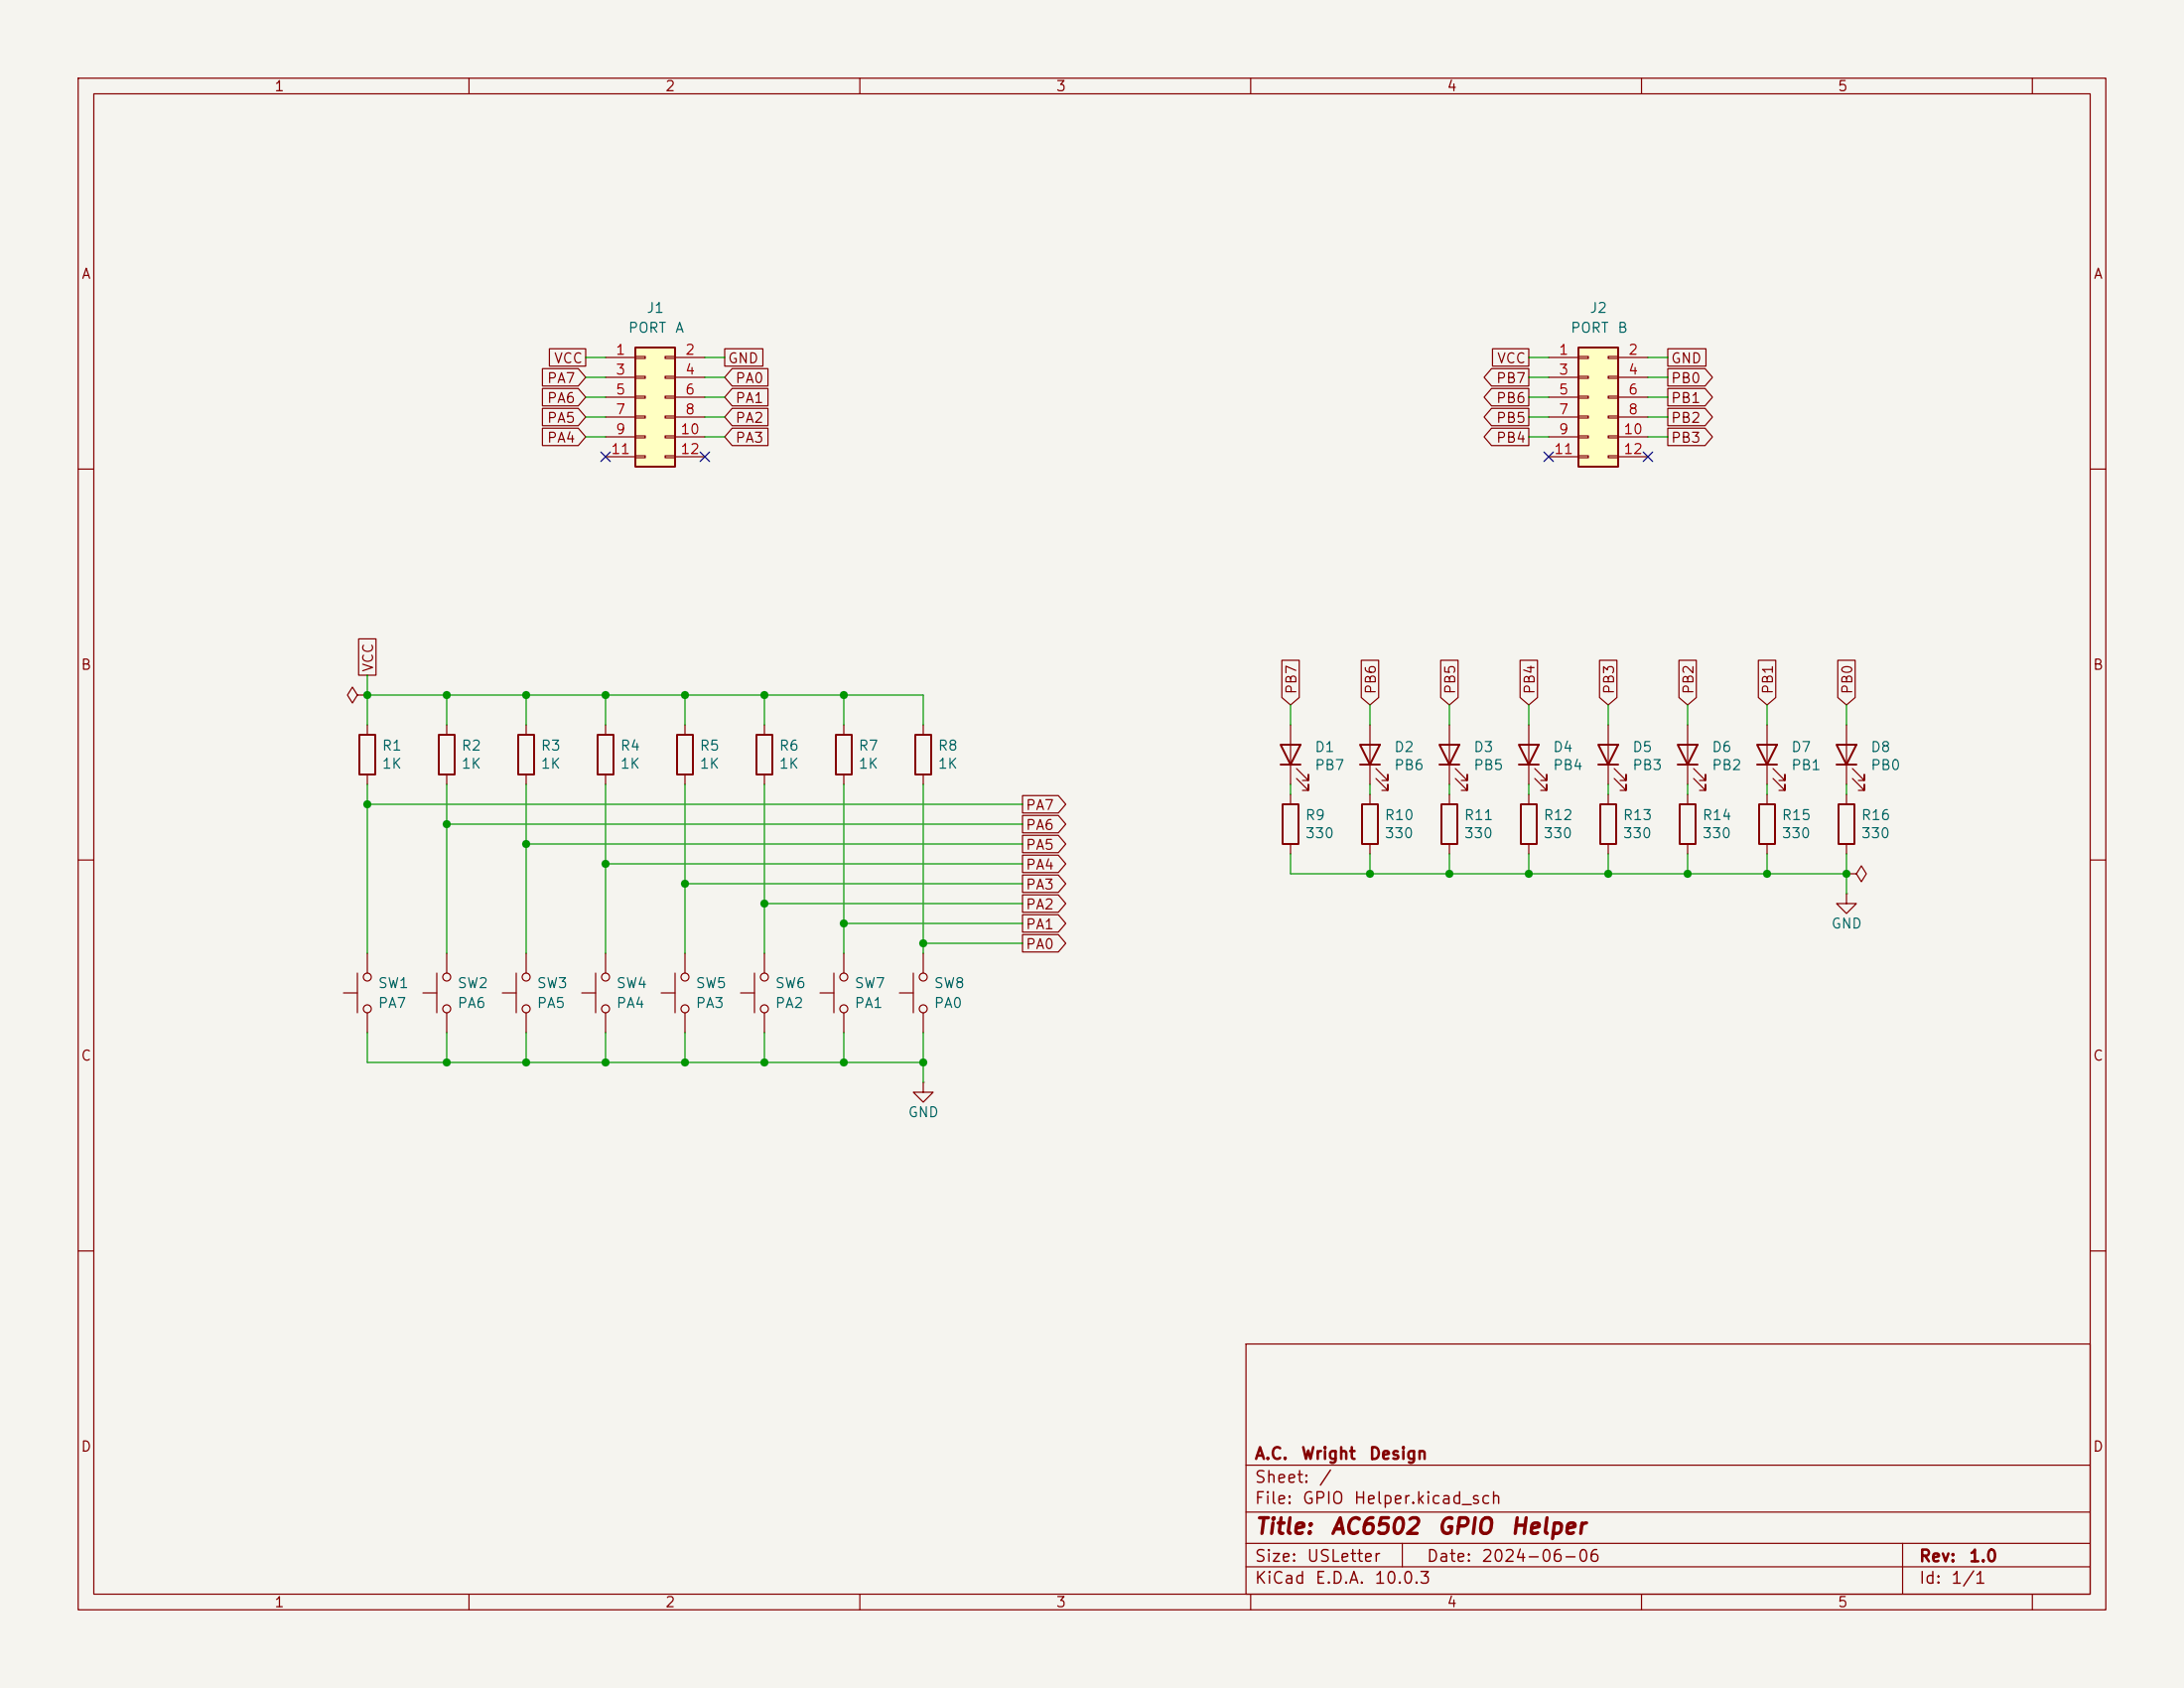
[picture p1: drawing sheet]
<svg xmlns="http://www.w3.org/2000/svg" width="279mm" height="216mm" viewBox="0 0 279 216" stroke-linecap="round" stroke-linejoin="round" font-family="sans-serif">
<path d="M0 0h279.4v215.9h-279.4z" fill="#f5f4ef" stroke="#f5f4ef" stroke-width=".13"/>
<g fill="none" stroke="#840000" stroke-width=".15">
<path d="M10 10h259.4v195.9h-259.4zM12 12h255.4v191.9h-255.4zM60 10v2M110 10v2M160 10v2M210 10v2M260 10v2M10 60h2M267.4 60h2M47 92.7v1.3M47 99.1v1.2M87.6 92.7v1.3"/>
<path d="M87.6 99.1v1.2M97.8 92.7v1.3M97.8 99.1v1.2M107.9 92.7v1.3M107.9 99.1v1.2M10 110h2M185.4 101.6v1.3M185.4 108v1.2M236.2 111.8h1.3l.6-1.1 .7 1.1-.7 1-.6-1M236.2 111.8h.1M236.2 101.6v1.3M236.2 108v1.2"/>
<path d="M267.4 110h2M10 160h2M159.4 171.9h108v32h-108zM267.4 160h2M159.4 197.4h108M159.4 193.4h108M159.4 187.4h108M179.4 197.4v3M243.4 197.4v6.5M60 203.9v2M110 203.9v2M159.4 200.4h108"/>
<path d="M160 203.9v2M210 203.9v2M260 203.9v2"/>
</g>
<path d="M46 94h2v5.1h-2zM86.6 94h2v5.1h-2zM96.8 94h2v5.1h-2zM106.9 94h2.1v5.1h-2.1zM184.4 102.9h2v5.1h-2zM235.2 102.9h2v5.1h-2z" fill="none" stroke="#840000" stroke-width=".25"/>
<path d="M201.9 44.5h5.1v15.2h-5.1z" fill="#ffffc2"/>
<path d="M201.9 44.5h5.1v15.2h-5.1zM56.1 94h2.1v5.1h-2.1zM66.3 94h2v5.1h-2zM76.5 94h2v5.1h-2zM117.1 94h2v5.1h-2zM174.2 102.9h2.1v5.1h-2.1zM194.6 102.9h2v5.1h-2z" fill="none" stroke="#840000" stroke-width=".25"/>
<g fill="none" stroke="#840000" stroke-width=".15">
<path d="M198.1 45.7h3.8M198.1 48.3h3.8M198.1 50.8h3.8M198.1 53.3h3.8M198.1 55.9h3.8M198.1 58.4h3.8M201.9 45.6h1.3v.2h-1.3zM201.9 48.1h1.3v.3h-1.3zM201.9 50.7h1.3v.2h-1.3zM201.9 53.2h1.3v.3h-1.3zM201.9 55.8h1.3v.2h-1.3zM201.9 58.3h1.3v.2h-1.3z"/>
<path d="M205.7 45.6h1.3v.2h-1.3zM205.7 48.1h1.3v.3h-1.3zM205.7 50.7h1.3v.2h-1.3zM205.7 53.2h1.3v.3h-1.3zM205.7 55.8h1.3v.2h-1.3zM205.7 58.3h1.3v.2h-1.3zM207 45.7h3.8M207 48.3h3.8M207 50.8h3.8M207 53.3h3.8M207 55.9h3.8M207 58.4h3.8"/>
<path d="M45.7 88.9l-.6-1-.7 1 .7 1 .6-1h1.3M47 88.9h.1M57.1 92.7v1.3M57.1 99.1v1.2M67.3 92.7v1.3M67.3 99.1v1.2M77.5 92.7v1.3M77.5 99.1v1.2M118.1 92.7v1.3M118.1 99.1v1.2M175.3 101.6v1.3M175.3 108v1.2"/>
<path d="M195.6 101.6v1.3M195.6 108v1.2"/>
</g>
<path d="M81.3 44.5h5.1v15.2h-5.1z" fill="#ffffc2"/>
<g fill="none" stroke="#840000" stroke-width=".25">
<path d="M81.3 44.5h5.1v15.2h-5.1zM163.8 95.3h2.6l-1.3 2.5zM163.8 97.8h2.6M174 95.3h2.5l-1.2 2.5zM174 97.8h2.5M184.1 95.3h2.6l-1.3 2.5zM184.1 97.8h2.6M194.3 95.3h2.5l-1.2 2.5zM194.3 97.8h2.5M204.5 95.3h2.5l-1.3 2.5zM204.5 97.8h2.5M214.6 95.3h2.6l-1.3 2.5z"/>
<path d="M214.6 97.8h2.6M224.8 95.3h2.5l-1.2 2.5zM224.8 97.8h2.5M234.9 95.3h2.6l-1.3 2.5zM234.9 97.8h2.6M164.1 102.9h2v5.1h-2zM204.7 102.9h2.1v5.1h-2.1zM214.9 102.9h2v5.1h-2zM225 102.9h2.1v5.1h-2.1z"/>
</g>
<g fill="none" stroke="#840000" stroke-width=".15">
<path d="M69.4 47.1h4.6l.9 1.2-.9 1.1h-4.6zM69.4 49.7h4.6l.9 1.1-.9 1.1h-4.6zM69.4 52.2h4.6l.9 1.1-.9 1.2h-4.6zM69.4 54.8h4.6l.9 1.1-.9 1.1h-4.6zM70.3 44.6h4.6v2.2h-4.6zM77.5 45.7h3.8M77.5 48.3h3.8M77.5 50.8h3.8M77.5 53.3h3.8M77.5 55.9h3.8M77.5 58.4h3.8M81.3 45.6h1.2v.2h-1.2z"/>
<path d="M81.3 48.1h1.2v.3h-1.2zM81.3 50.7h1.2v.2h-1.2zM81.3 53.2h1.2v.3h-1.2zM81.3 55.8h1.2v.2h-1.2zM81.3 58.3h1.2v.2h-1.2zM85.1 45.6h1.3v.2h-1.3zM85.1 48.1h1.3v.3h-1.3zM85.1 50.7h1.3v.2h-1.3zM85.1 53.2h1.3v.3h-1.3zM85.1 55.8h1.3v.2h-1.3zM85.1 58.3h1.3v.2h-1.3zM86.4 45.7h3.8"/>
<path d="M86.4 48.3h3.8M86.4 50.8h3.8M86.4 53.3h3.8M86.4 55.9h3.8M86.4 58.4h3.8M92.7 44.6h4.9v2.2h-4.9zM93.7 52.2h4.5v2.3h-4.5l-1-1.2zM93.7 54.8h4.5v2.2h-4.5l-1-1.1zM93.7 47.1h4.5v2.3h-4.5l-1-1.1zM93.7 49.7h4.5v2.2h-4.5l-1-1.1zM190.8 54.8h4.8v2.2h-4.8l-.9-1.1zM190.8 52.2h4.8v2.3h-4.8l-.9-1.2z"/>
<path d="M190.8 49.7h4.8v2.2h-4.8l-.9-1.1zM190.8 47.1h4.8v2.3h-4.8l-.9-1.1zM190.9 44.6h4.7v2.2h-4.7zM213.4 52.2h4.7l1 1.1-1 1.2h-4.7zM213.4 54.8h4.7l1 1.1-1 1.1h-4.7zM213.4 44.6h4.8v2.2h-4.8zM213.4 49.7h4.7l1 1.1-1 1.1h-4.7zM213.4 47.1h4.7l1 1.2-1 1.1h-4.7zM45.9 81.7h2.2v4.7h-2.2zM164 84.5h2.2v4.7l-1.1 1-1.1-1zM165.1 92.7v7.6M165.9 99.6l1.5 1.5v-.8v.8h-.8"/>
<path d="M165.9 98.3l1.5 1.5v-.7v.7h-.8M174.1 84.5h2.3v4.7l-1.1 1-1.2-1zM175.3 92.7v7.6M176 99.6l1.5 1.5v-.8v.8h-.7M176 98.3l1.5 1.5v-.7v.7h-.7M184.3 84.5h2.2v4.7l-1.1 1-1.1-1zM185.4 92.7v7.6M186.2 99.6l1.5 1.5v-.8v.8h-.8M186.2 98.3l1.5 1.5v-.7v.7h-.8M194.5 84.5h2.2v4.7l-1.1 1-1.1-1zM195.6 92.7v7.6M196.3 99.6l1.6 1.5v-.8v.8h-.8"/>
<path d="M196.3 98.3l1.6 1.5v-.7v.7h-.8M204.6 84.5h2.3v4.7l-1.2 1-1.1-1zM205.7 92.7v7.6M206.5 99.6l1.5 1.5v-.8v.8h-.7M206.5 98.3l1.5 1.5v-.7v.7h-.7M214.8 84.5h2.2v4.7l-1.1 1-1.1-1zM215.9 92.7v7.6M216.7 99.6l1.5 1.5v-.8v.8h-.8M216.7 98.3l1.5 1.5v-.7v.7h-.8M224.9 84.5h2.3v4.7l-1.1 1-1.2-1zM226.1 92.7v7.6M226.8 99.6l1.5 1.5v-.8v.8h-.7"/>
<path d="M226.8 98.3l1.5 1.5v-.7v.7h-.7M235.1 84.5h2.2v4.7l-1.1 1-1.1-1zM236.2 92.7v7.6M237 99.6l1.5 1.5v-.8v.8h-.8M237 98.3l1.5 1.5v-.7v.7h-.8M130.8 101.8h4.6l.9 1.1-.9 1.1h-4.6zM130.8 104.3h4.6l.9 1.1-.9 1.1h-4.6zM130.8 106.8h4.6l.9 1.2-.9 1.1h-4.6zM130.8 114.5h4.6l.9 1.1-.9 1.1h-4.6zM130.8 111.9h4.6l.9 1.1-.9 1.1h-4.6zM130.8 119.5h4.6l.9 1.2-.9 1.1h-4.6zM130.8 109.4h4.6l.9 1.1-.9 1.1h-4.6z"/>
<path d="M130.8 117h4.6l.9 1.1-.9 1.1h-4.6zM165.1 101.6v1.3M165.1 108v1.2M205.7 101.6v1.3M205.7 108v1.2M215.9 101.6v1.3M215.9 108v1.2M226.1 101.6v1.3M226.1 108v1.2M236.2 114.3v1.3h1.3l-1.3 1.2-1.3-1.2h1.3M236.2 114.3h.1M43.9 127h1.8"/>
<path d="M45.7 124.5v5M47 121.9v2.6M47 129.5v2.6M54.1 127h1.8M55.9 124.5v5M57.1 121.9v2.6M57.1 129.5v2.6M64.3 127h1.7M66 124.5v5M67.3 121.9v2.6M67.3 129.5v2.6M74.4 127h1.8"/>
<path d="M76.2 124.5v5M77.5 121.9v2.6M77.5 129.5v2.6M84.6 127h1.8M86.4 124.5v5M87.6 121.9v2.6M87.6 129.5v2.6M94.7 127h1.8M96.5 124.5v5M97.8 121.9v2.6M97.8 129.5v2.6M104.9 127h1.8"/>
<path d="M106.7 124.5v5M107.9 121.9v2.6M107.9 129.5v2.6M115.1 127h1.7M116.8 124.5v5M118.1 138.4v1.3h1.3l-1.3 1.3-1.3-1.3h1.3M118.1 138.4h.1M118.1 121.9v2.6M118.1 129.5v2.6"/>
<circle cx="47" cy="125" r=".51"/>
<circle cx="47" cy="129" r=".51"/>
<circle cx="57.2" cy="125" r=".51"/>
<circle cx="57.2" cy="129" r=".51"/>
<circle cx="67.3" cy="125" r=".51"/>
<circle cx="67.3" cy="129" r=".51"/>
<circle cx="77.5" cy="129" r=".51"/>
<circle cx="77.5" cy="125" r=".51"/>
<circle cx="87.6" cy="125" r=".51"/>
<circle cx="87.6" cy="129" r=".51"/>
<circle cx="97.8" cy="125" r=".51"/>
<circle cx="97.8" cy="129" r=".51"/>
<circle cx="108" cy="125" r=".51"/>
<circle cx="108" cy="129" r=".51"/>
<circle cx="118.1" cy="125" r=".51"/>
<circle cx="118.1" cy="129" r=".51"/>
</g>
<g fill="none" stroke="#009600" stroke-width=".15">
<path d="M74.9 48.3h2.6M74.9 53.3h2.6M74.9 55.9h2.6M74.9 50.8h2.6M74.9 45.7h2.6M90.2 48.3h2.5M90.2 53.3h2.5M90.2 55.9h2.5M90.2 50.8h2.5M90.2 45.7h2.5M195.6 48.3h2.5M195.6 53.3h2.5"/>
<path d="M195.6 55.9h2.5M195.6 50.8h2.5M195.6 45.7h2.5M210.8 48.3h2.6M210.8 53.3h2.6M210.8 55.9h2.6M210.8 50.8h2.6M210.8 45.7h2.6M47 88.9h71.1v3.8M47 86.4v6.3M57.1 88.9v3.8M67.3 88.9v3.8"/>
<path d="M77.5 88.9v3.8M87.6 88.9v3.8M97.8 88.9v3.8M107.9 88.9v3.8M165.1 90.2v2.5M175.3 90.2v2.5M185.4 90.2v2.5M195.6 90.2v2.5M205.7 90.2v2.5M215.9 90.2v2.5M226.1 90.2v2.5M236.2 90.2v2.5"/>
<path d="M47 100.3v21.6M47 102.9h83.8M57.1 100.3v21.6M57.1 105.4h73.7M67.3 100.3v21.6M67.3 108h63.5M77.5 100.3v21.6M77.5 110.5h53.3M87.6 100.3v21.6M87.6 113h43.2M97.8 100.3v21.6M97.8 115.6h33"/>
<path d="M107.9 100.3v21.6M107.9 118.1h22.9M118.1 100.3v21.6M165.1 109.2v2.6h71.1M165.1 100.3v1.3M175.3 100.3v1.3M175.3 109.2v2.6M185.4 100.3v1.3M185.4 109.2v2.6M195.6 100.3v1.3M195.6 109.2v2.6M205.7 100.3v1.3"/>
<path d="M205.7 109.2v2.6M215.9 100.3v1.3M215.9 109.2v2.6M226.1 100.3v1.3M226.1 109.2v2.6M236.2 100.3v1.3M236.2 109.2v5.1M47 132.1v3.8h71.1M57.1 132.1v3.8M67.3 132.1v3.8M77.5 132.1v3.8M87.6 132.1v3.8"/>
<path d="M97.8 132.1v3.8M107.9 132.1v3.8M118.1 132.1v6.3M118.1 120.7h12.7"/>
</g>
<path d="M76.9 57.8l1.2 1.2M78.1 57.8l-1.2 1.2M89.6 57.8l1.2 1.2M90.8 57.8l-1.2 1.2M197.5 57.8l1.2 1.2M198.7 57.8l-1.2 1.2M210.2 57.8l1.2 1.2M211.4 57.8l-1.2 1.2" fill="none" stroke="#000084" stroke-width=".15"/>
<g fill="#009600" stroke="#009600" stroke-width=".13">
<circle cx="107.9" cy="118.1" r=".46"/>
<circle cx="77.5" cy="88.9" r=".46"/>
<circle cx="87.6" cy="88.9" r=".46"/>
<circle cx="97.8" cy="88.9" r=".46"/>
<circle cx="185.4" cy="111.8" r=".46"/>
<circle cx="195.6" cy="111.8" r=".46"/>
<circle cx="107.9" cy="88.9" r=".46"/>
<circle cx="118.1" cy="120.7" r=".46"/>
<circle cx="175.3" cy="111.8" r=".46"/>
<circle cx="67.3" cy="135.9" r=".46"/>
<circle cx="57.1" cy="135.9" r=".46"/>
<circle cx="47" cy="102.9" r=".46"/>
<circle cx="57.1" cy="105.4" r=".46"/>
<circle cx="67.3" cy="88.9" r=".46"/>
<circle cx="57.1" cy="88.9" r=".46"/>
<circle cx="47" cy="88.9" r=".46"/>
<circle cx="205.7" cy="111.8" r=".46"/>
<circle cx="226.1" cy="111.8" r=".46"/>
<circle cx="236.2" cy="111.8" r=".46"/>
<circle cx="215.9" cy="111.8" r=".46"/>
<circle cx="67.3" cy="108" r=".46"/>
<circle cx="77.5" cy="110.5" r=".46"/>
<circle cx="87.6" cy="113" r=".46"/>
<circle cx="97.8" cy="135.9" r=".46"/>
<circle cx="97.8" cy="115.6" r=".46"/>
<circle cx="118.1" cy="135.9" r=".46"/>
<circle cx="77.5" cy="135.9" r=".46"/>
<circle cx="87.6" cy="135.9" r=".46"/>
<circle cx="107.9" cy="135.9" r=".46"/>
</g>
<g font-size="2" fill="#840000">
<text x="160.4" y="196.7">Title:</text>
<text x="170.1" y="196.7">AC6502</text>
<text x="183.7" y="196.7">GPIO</text>
<text x="193.1" y="196.7">Helper</text>
</g>
<g font-size="1.5" fill="#840000">
<text x="160.4" y="190">Sheet:</text>
<text x="160.4" y="187">A.C.</text>
<text x="166.4" y="187">Wright</text>
<text x="168.6" y="190">/</text>
<text x="175" y="187">Design</text>
<text x="160.4" y="192.7">File:</text>
<text x="166.5" y="192.7">GPIO</text>
<text x="173.1" y="192.7">Helper.kicad_sch</text>
<text x="160.4" y="202.9">KiCad</text>
<text x="160.4" y="200.1">Size:</text>
<text x="167.1" y="200.1">USLetter</text>
<text x="168.1" y="202.9">E.D.A.</text>
<text x="175.7" y="202.9">10.0.3</text>
<text x="182.4" y="200.1">Date:</text>
<text x="189.4" y="200.1">2024-06-06</text>
<text x="245.4" y="200.1">Rev:</text>
<text x="245.4" y="202.9">Id:</text>
<text x="249.5" y="202.9">1/1</text>
<text x="251.8" y="200.1">1.0</text>
</g>
<g font-size="1.3" fill="#840000">
<text x="35" y="12">1</text>
<text x="85" y="12">2</text>
<text x="135" y="12">3</text>
<text x="185" y="12">4</text>
<text x="235" y="12">5</text>
<text x="10.3" y="36">A</text>
<text x="267.7" y="36">A</text>
<text x="70.8" y="46.8">VCC</text>
<text x="93" y="46.8">GND</text>
<text x="191.4" y="46.8">VCC</text>
<text x="213.7" y="46.8">GND</text>
<text x="69.9" y="49.3">PA7</text>
<text x="69.9" y="51.9">PA6</text>
<text x="94" y="49.3">PA0</text>
<text x="94" y="51.9">PA1</text>
<text x="191.3" y="51.9">PB6</text>
<text x="191.3" y="49.3">PB7</text>
<text x="213.7" y="51.9">PB1</text>
<text x="213.7" y="49.3">PB0</text>
<text x="69.9" y="54.4">PA5</text>
<text x="69.9" y="56.9">PA4</text>
<text x="94" y="54.4">PA2</text>
<text x="94" y="56.9">PA3</text>
<text x="191.3" y="56.9">PB4</text>
<text x="191.3" y="54.4">PB5</text>
<text x="213.7" y="54.4">PB2</text>
<text x="213.7" y="56.9">PB3</text>
<text x="10.3" y="86">B</text>
<text x="48.1" y="86" transform="rotate(-90 48.1 86)">VCC</text>
<text x="166.2" y="88.9" transform="rotate(-90 166.2 88.9)">PB7</text>
<text x="176.3" y="88.9" transform="rotate(-90 176.3 88.9)">PB6</text>
<text x="186.5" y="88.9" transform="rotate(-90 186.5 88.9)">PB5</text>
<text x="196.6" y="88.9" transform="rotate(-90 196.6 88.9)">PB4</text>
<text x="206.8" y="88.9" transform="rotate(-90 206.8 88.9)">PB3</text>
<text x="217" y="88.9" transform="rotate(-90 217 88.9)">PB2</text>
<text x="227.1" y="88.9" transform="rotate(-90 227.1 88.9)">PB1</text>
<text x="237.3" y="88.9" transform="rotate(-90 237.3 88.9)">PB0</text>
<text x="267.7" y="86">B</text>
<text x="131.1" y="103.9">PA7</text>
<text x="131.1" y="106.5">PA6</text>
<text x="131.1" y="109">PA5</text>
<text x="131.1" y="111.6">PA4</text>
<text x="131.1" y="116.6">PA2</text>
<text x="131.1" y="114.1">PA3</text>
<text x="131.1" y="119.2">PA1</text>
<text x="131.1" y="121.7">PA0</text>
<text x="10.3" y="136">C</text>
<text x="267.7" y="136">C</text>
<text x="10.3" y="186">D</text>
<text x="267.7" y="186">D</text>
<text x="35" y="205.9">1</text>
<text x="85" y="205.9">2</text>
<text x="135" y="205.9">3</text>
<text x="185" y="205.9">4</text>
<text x="235" y="205.9">5</text>
</g>
<g font-size="1.3" fill="#006464">
<text x="82.6" y="40.3">J1</text>
<text x="203.3" y="40.3">J2</text>
<text x="80.3" y="42.9">PORT</text>
<text x="86.3" y="42.9">A</text>
<text x="200.8" y="42.9">PORT</text>
<text x="206.8" y="42.9">B</text>
<text x="48.8" y="96.3">R1</text>
<text x="48.8" y="98.6">1K</text>
<text x="58.9" y="96.3">R2</text>
<text x="58.9" y="98.6">1K</text>
<text x="69.1" y="96.3">R3</text>
<text x="69.1" y="98.6">1K</text>
<text x="79.3" y="96.3">R4</text>
<text x="79.3" y="98.6">1K</text>
<text x="89.4" y="96.3">R5</text>
<text x="89.4" y="98.6">1K</text>
<text x="99.6" y="96.3">R6</text>
<text x="99.6" y="98.6">1K</text>
<text x="109.7" y="96.3">R7</text>
<text x="109.7" y="98.6">1K</text>
<text x="119.9" y="96.3">R8</text>
<text x="119.9" y="98.6">1K</text>
<text x="168.1" y="96.5">D1</text>
<text x="168.1" y="98.8">PB7</text>
<text x="178.3" y="96.5">D2</text>
<text x="178.3" y="98.8">PB6</text>
<text x="188.4" y="96.5">D3</text>
<text x="188.4" y="98.8">PB5</text>
<text x="198.6" y="96.5">D4</text>
<text x="198.6" y="98.8">PB4</text>
<text x="208.7" y="96.5">D5</text>
<text x="208.7" y="98.8">PB3</text>
<text x="218.9" y="96.5">D6</text>
<text x="218.9" y="98.8">PB2</text>
<text x="229.1" y="96.5">D7</text>
<text x="229.1" y="98.8">PB1</text>
<text x="239.2" y="96.5">D8</text>
<text x="239.2" y="98.8">PB0</text>
<text x="166.9" y="105.2">R9</text>
<text x="166.9" y="107.5">330</text>
<text x="177" y="107.5">330</text>
<text x="177" y="105.2">R10</text>
<text x="187.2" y="107.5">330</text>
<text x="187.2" y="105.2">R11</text>
<text x="197.4" y="107.5">330</text>
<text x="197.4" y="105.2">R12</text>
<text x="207.5" y="107.5">330</text>
<text x="207.5" y="105.2">R13</text>
<text x="217.7" y="107.5">330</text>
<text x="217.7" y="105.2">R14</text>
<text x="227.8" y="107.5">330</text>
<text x="227.8" y="105.2">R15</text>
<text x="238" y="107.5">330</text>
<text x="238" y="105.2">R16</text>
<text x="234.2" y="119.1">GND</text>
<text x="48.3" y="129.2">PA7</text>
<text x="48.3" y="126.7">SW1</text>
<text x="58.4" y="129.2">PA6</text>
<text x="58.4" y="126.7">SW2</text>
<text x="68.6" y="129.2">PA5</text>
<text x="68.6" y="126.7">SW3</text>
<text x="78.7" y="129.2">PA4</text>
<text x="78.7" y="126.7">SW4</text>
<text x="88.9" y="129.2">PA3</text>
<text x="88.9" y="126.7">SW5</text>
<text x="99.1" y="129.2">PA2</text>
<text x="99.1" y="126.7">SW6</text>
<text x="109.2" y="129.2">PA1</text>
<text x="109.2" y="126.7">SW7</text>
<text x="119.4" y="129.2">PA0</text>
<text x="119.4" y="126.7">SW8</text>
<text x="116.1" y="143.2">GND</text>
</g>
<g font-size="1.3" fill="#a90000">
<text x="78.7" y="45.7">1</text>
<text x="87.6" y="45.7">2</text>
<text x="199.3" y="45.7">1</text>
<text x="208.2" y="45.7">2</text>
<text x="78.7" y="48.2">3</text>
<text x="78.7" y="50.8">5</text>
<text x="78.7" y="53.3">7</text>
<text x="87.6" y="48.2">4</text>
<text x="87.6" y="50.8">6</text>
<text x="87.6" y="53.3">8</text>
<text x="199.3" y="48.2">3</text>
<text x="199.3" y="50.8">5</text>
<text x="199.3" y="53.3">7</text>
<text x="208.2" y="48.2">4</text>
<text x="208.2" y="50.8">6</text>
<text x="208.2" y="53.3">8</text>
<text x="78.1" y="58.4">11</text>
<text x="78.7" y="55.9">9</text>
<text x="87" y="55.9">10</text>
<text x="87" y="58.4">12</text>
<text x="198.7" y="58.4">11</text>
<text x="199.3" y="55.9">9</text>
<text x="207.6" y="55.9">10</text>
<text x="207.6" y="58.4">12</text>
</g>
</svg>
